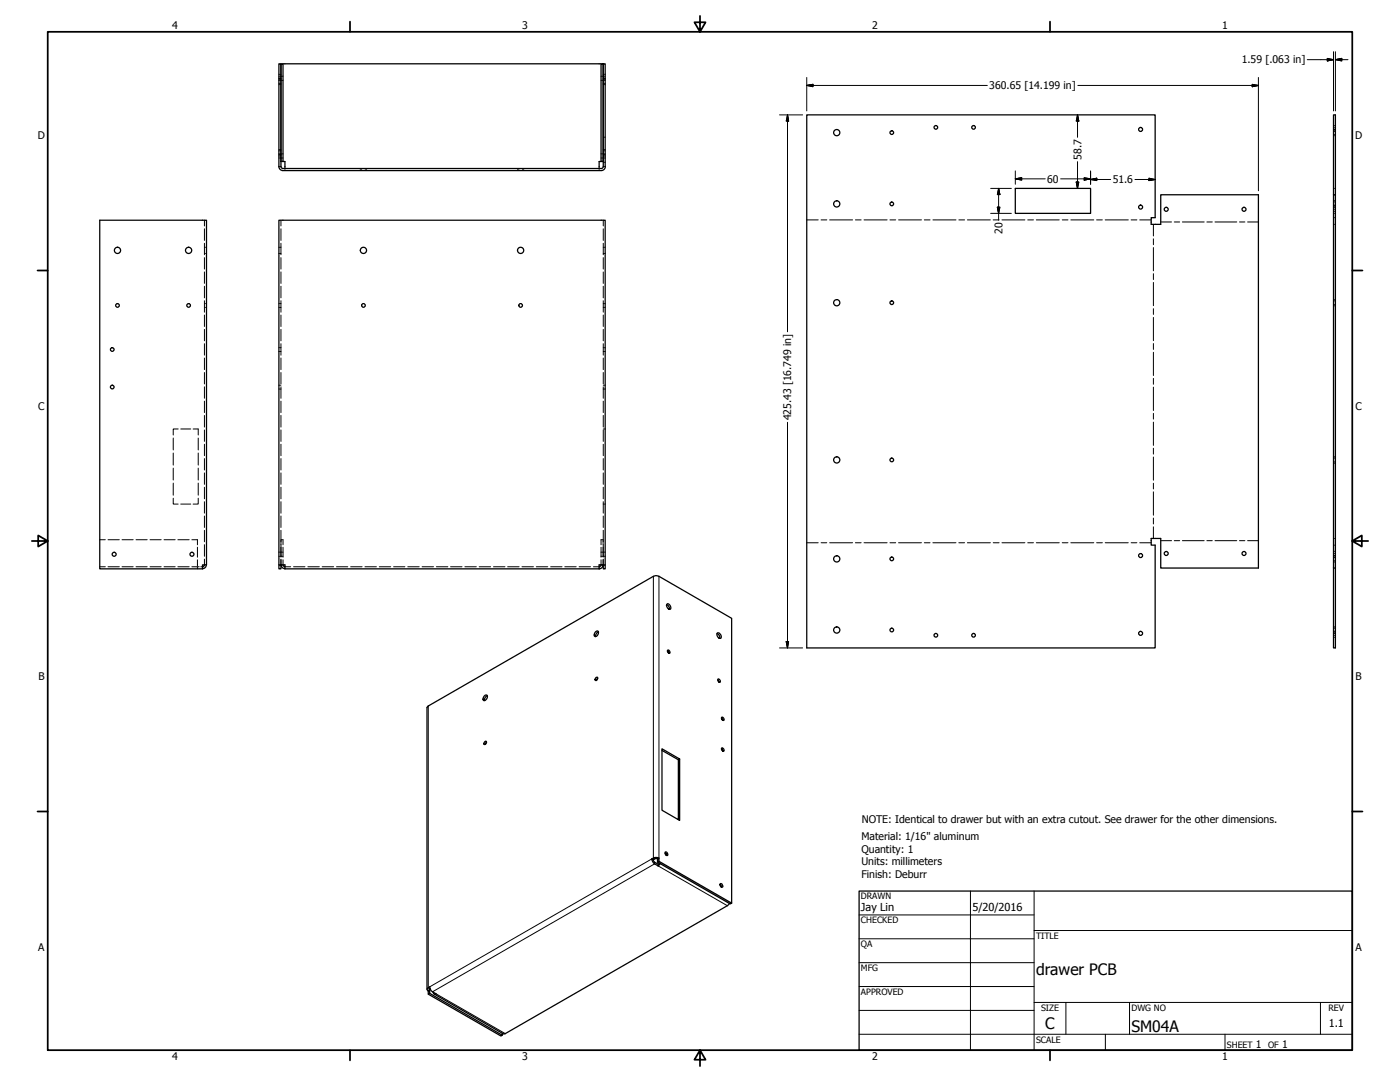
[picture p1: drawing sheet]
<svg xmlns="http://www.w3.org/2000/svg" width="559mm" height="432mm" viewBox="0 0 559 432" stroke-linecap="round" stroke-linejoin="round" font-family="sans-serif">
<!-- layer: Visible (ANSI) -->
<g fill="none" stroke="#000" stroke-width=".51">
<path d="M112.1 25.5h.9v39h-.9zM113 25.5h126.9M239.9 25.5h.8v39h-.8zM322 45.8h139.1v41.1h-1.6v2.6h3.8v-11.8h39v149h-39v-11.8h-3.8v2.7h1.6v41h-139.1zM112.9 67.2h127.4l.5-.7v-41h.8v41.4l-.5 .7-.7 .4-127.5 .1M112.9 67.2l-.5-.2-.3-.5v-41h-.8v41l.5 1.1 1.1 .5M113 64.5h.7v2.7M239.9 64.5h-.8v2.7M405.3 75.2h30v10h-30zM532.3 77.7v-31.9h.7v31.9M39.8 87.9h42.6v137.5h-1.6v1.6h-41zM81.6 225.4l-.2 .6-.6 .2"/>
<path d="M82.4 225.4l-.3 .9-1.3 .6M111.3 225.4v-137.5h130.3v137.5M113 225.4l.2 .6 .6 .2M239.9 225.4l-.2 .6-.6 .2M240.7 225.4l-.4 1.1-1.2 .5M240.8 225.4v1.6h.8v-1.6h-2.5v1.6h-125.4v-1.6h-2.4v1.6h.8l.1-1.6 .6 1.2 1 .3M260.8 230l-89.9 51.7M263 230l29 16.8v113.6M532.3 226.7v-149h.7v149M532.3 226.7v31.9h.7v-31.9M532.3 226.7h.7M237.7 252.2l.7-.4a1.19 1.19 0 0 1 .3 1.5 1.19 1.19 0 0 1-1.5 .5v-.8z"/>
<path d="M238.9 252.1l-.9 .8-.3 1.2M266.1 241.3l.9 .8 .2 1.1M266.3 241a1.46 1.46 0 0 1 1.2 2.1 1.43 1.43 0 0 1-1.2-2.1zM266.4 259.8l.5 .9-.5-1.1a.68 .68 0 0 1 .9 .3 .68 .68 0 0 1-.2 .8h-.2M286.2 252.9l.9 .7 .2 1.2M286.4 252.5a1.49 1.49 0 0 1 1.3 2.3 1.49 1.49 0 0 1-1.3-2.3zM193.3 277.7l1-.3a1.49 1.49 0 0 1-1.3 2.2l-.2-.6zM194.5 277.7l-.9 .7-.2 1.2M237.7 270.6l.6-.3a.71 .71 0 0 1 .1 .9 .71 .71 0 0 1-.8 .3zM238.6 270.6l-.5 .9M286.4 271.3l.6 .9M286.6 271l.9 .7-.2 .7-.7-.7z"/>
<path d="M193.4 296.2l.5-.4a.74 .74 0 0 1 .1 .9 .74 .74 0 0 1-.8 .4zM194.2 296.2l-.5 .9M264.2 299.5l6.6 3.7M288 286.6l.5 .9-.5-1.1a.69 .69 0 0 1 .9 .2 .69 .69 0 0 1-.2 .9h-.2M288 298.9l.5 .8-.5-1.1a.72 .72 0 0 1 .9 .3 .72 .72 0 0 1-.2 .9l-.2-.1M271.3 302.9l-7.1-4.1v24.5l7.1 4.1v-24.5l-.5 .3v23.9M265.6 340l.8 .4v1h-.4l-.6-1 .6 1-.5-.6zM261.3 344.7l1.4 .9M261.3 344.1l1.4 .8M263 343.7l29 16.7-.5 .3-29.1-16.7M287.9 354l-.5-1.2a.78 .78 0 0 1 .9 .3 .78 .78 0 0 1-.1 1l-.3-.1-.6-1 .7 1M290.3 361.4l-88.6 51.1-.8 .1"/>
<path d="M170.9 396.7l29.1 16.7 .5-.3M171.5 396.4l29 16.7v-.7M172.7 395.8l1.4 .8"/>
<circle cx="334" cy="52.9" r="1.24"/>
<circle cx="355.9" cy="52.9" r=".73"/>
<circle cx="373.5" cy="50.8" r=".73"/>
<circle cx="388.6" cy="50.8" r=".73"/>
<circle cx="455.3" cy="51.7" r=".79"/>
<circle cx="46.9" cy="99.9" r="1.24"/>
<circle cx="75.3" cy="99.9" r="1.24"/>
<circle cx="145.1" cy="99.9" r="1.24"/>
<circle cx="207.8" cy="99.9" r="1.24"/>
<circle cx="334" cy="81.4" r="1.24"/>
<circle cx="355.9" cy="81.4" r=".73"/>
<circle cx="455.3" cy="82.6" r=".79"/>
<circle cx="465.5" cy="83.5" r=".79"/>
<circle cx="496.5" cy="83.5" r=".79"/>
<circle cx="44.8" cy="139.5" r=".73"/>
<circle cx="46.9" cy="121.9" r=".73"/>
<circle cx="75.3" cy="121.9" r=".73"/>
<circle cx="145.1" cy="121.9" r=".73"/>
<circle cx="207.8" cy="121.9" r=".73"/>
<circle cx="334" cy="120.8" r="1.24"/>
<circle cx="355.9" cy="120.8" r=".73"/>
<circle cx="44.8" cy="154.5" r=".73"/>
<circle cx="334" cy="183.5" r="1.24"/>
<circle cx="355.9" cy="183.5" r=".73"/>
<circle cx="45.6" cy="221.2" r=".79"/>
<circle cx="76.6" cy="221.2" r=".79"/>
<circle cx="334" cy="223" r="1.24"/>
<circle cx="355.9" cy="223" r=".73"/>
<circle cx="455.3" cy="221.7" r=".79"/>
<circle cx="465.5" cy="220.9" r=".79"/>
<circle cx="496.5" cy="220.9" r=".79"/>
<circle cx="334" cy="251.4" r="1.24"/>
<circle cx="355.9" cy="251.4" r=".73"/>
<circle cx="373.5" cy="253.5" r=".73"/>
<circle cx="388.6" cy="253.5" r=".73"/>
<circle cx="455.3" cy="252.8" r=".79"/>
</g>
<!-- layer: Bend Centerline (ANSI) -->
<g fill="none" stroke="#000" stroke-width=".4">
<path d="M322 87.8h4.6M327.7 87.8h2.3M331.2 87.8h9.1M341.4 87.8h2.3M344.9 87.8h9.2M355.2 87.8h2.3M358.6 87.8h9.2M368.9 87.8h2.3M372.4 87.8h9.2M382.7 87.8h2.3M386.1 87.8h9.2M396.4 87.8h2.4"/>
<path d="M399.9 87.8h9.2M410.2 87.8h2.3M413.6 87.8h9.2M424 87.8h2.3M427.4 87.8h9.2M437.7 87.8h2.3M441.1 87.8h9.2M451.5 87.8h2.3M454.9 87.8h4.6M460.4 89.5v4.7M460.4 95.3v2.4M460.4 98.8v9.3"/>
<path d="M463.3 88.6h4.3M468.7 88.6h2.2M471.9 88.6h8.7M481.7 88.6h2.2M484.9 88.6h8.7M494.7 88.6h2.2M498 88.6h4.3M460.4 109.2v2.4M460.4 112.7v9.3M460.4 123.2v2.3M460.4 126.7v9.3M460.4 137.1v2.3"/>
<path d="M460.4 140.6v9.3M460.4 151v2.4M460.4 154.5v9.3M460.4 165v2.3M460.4 168.5v9.2M460.4 178.9v2.3M460.4 182.4v9.2M460.4 192.8v2.3M460.4 196.3v9.3M322 216.6h4.6M327.7 216.6h2.3M331.2 216.6h9.1"/>
<path d="M341.4 216.6h2.3M344.9 216.6h9.2M355.2 216.6h2.3M358.6 216.6h9.2M368.9 216.6h2.3M372.4 216.6h9.2M382.7 216.6h2.3M386.1 216.6h9.2M396.4 216.6h2.4M399.9 216.6h9.2M410.2 216.6h2.3M413.6 216.6h9.2"/>
<path d="M424 216.6h2.3M427.4 216.6h9.2M437.7 216.6h2.3M441.1 216.6h9.2M451.5 216.6h2.3M454.9 216.6h4.6M460.4 206.8v2.3M460.4 210.2v4.7M463.3 215.8h4.3M468.7 215.8h2.2M471.9 215.8h8.7M481.7 215.8h2.2"/>
<path d="M484.9 215.8h8.7M494.7 215.8h2.2M498 215.8h4.3"/>
</g>
<!-- layer: Hidden (ANSI) -->
<g fill="none" stroke="#000" stroke-width=".4">
<path d="M111.3 31.2h.3M111.3 29.7h.3M111.3 33.3h.3M111.3 31.8h.3M111.3 33.8h.3M111.3 31.3h.3M111.3 32.1h.3M111.3 30.4h.3M111.8 31.2h.3M111.8 29.7h.3M111.8 33.3h.3M111.8 31.8h.3"/>
<path d="M111.8 33.8h.3M111.8 31.3h.3M111.8 32.1h.7M111.8 30.4h.7M112.7 32.1h.3M112.7 30.4h.3M239.9 32.1h.3M239.9 30.4h.3M240.5 32.1h.5M240.5 30.4h.5M240.8 31.2h.2M240.8 29.7h.2"/>
<path d="M240.8 33.3h.2M240.8 31.8h.2M240.8 33.8h.2M240.8 31.3h.2M241.3 31.2h.3M241.3 29.7h.3M241.3 33.3h.3M241.3 31.8h.3M241.3 33.8h.3M241.3 31.3h.3M241.3 32.1h.3M241.3 30.4h.3"/>
<path d="M111.3 59.7h.3M111.8 59.7h.3M240.8 54.7h.2M240.8 59.7h.2M241.3 54.7h.3M241.3 59.7h.3M532.3 50.1h.2M532.3 51.6h.2M532.3 52.2h.2M532.3 53.7h.2M532.3 51.7h.2M532.3 54.2h.2"/>
<path d="M532.3 50.8h.2M532.3 52.5h.2M532.8 50.1h.2M532.8 51.6h.2M532.8 52.2h.2M532.8 53.7h.2M532.8 51.7h.2M532.8 54.2h.2M532.8 50.8h.2M532.8 52.5h.2M111.3 66.5h.3M111.3 62.2h.3"/>
<path d="M111.3 61.7h.3M111.3 60.2h.3M111.3 63.1h.3M111.3 61.4h.3M111.8 66.5h.3M111.8 62.2h.3M111.8 61.7h.3M111.8 60.2h.3M111.8 63.1h.7M111.8 61.4h.7M112.7 63.1h.3M112.7 61.4h.3"/>
<path d="M113.7 67.2v.3M113.7 67.8v.3M143.8 67.2v.3M143.8 67.8v.3M144.3 67.2v.3M144.3 67.8v.3M145.8 67.2v.3M145.8 67.8v.3M146.3 67.2v.3M146.3 67.8v.3M206.6 67.2v.3M206.6 67.8v.3"/>
<path d="M207.1 67.2v.3M207.1 67.8v.3M208.6 67.2v.3M208.6 67.8v.3M209 67.2v.3M209 67.8v.3M239.1 67.2v.3M239.1 67.8v.3M239.9 63.1h.3M239.9 61.4h.3M240.5 63.1h.5M240.5 61.4h.5"/>
<path d="M240.8 64.8h.2M240.8 66.5h.2M240.8 62.2h.2M240.8 61.7h.2M240.8 60.2h.2M241.3 64.8h.3M241.3 66.5h.3M241.3 62.2h.3M241.3 61.7h.3M241.3 60.2h.3M241.3 63.1h.3M241.3 61.4h.3"/>
<path d="M532.3 75.2h.2M532.8 75.2h.2M81.6 98.7h.3M81.6 87.9v2.3M81.6 91.3v4.6M81.6 97.1v4.6M82.2 98.7h.2M111.3 98.7h.3M111.8 98.7h.3M112.1 87.9v2.3M112.1 91.3v4.6M112.1 97.1v4.6"/>
<path d="M240.8 87.9v2.3M240.8 91.3v4.6M240.8 97.1v4.6M240.8 98.7h.2M241.3 98.7h.3M532.3 85.2h.2M532.3 89.5h.2M532.3 86.9h.2M532.3 80.1h.2M532.3 82.6h.2M532.3 80.6h.2M532.3 82.1h.2"/>
<path d="M532.3 81.9h.2M532.3 83.5h.2M532.3 82.7h.2M532.3 84.3h.2M532.8 85.2h.2M532.8 89.5h.2M532.8 86.9h.2M532.8 80.1h.2M532.8 82.6h.2M532.8 80.6h.2M532.8 82.1h.2M532.8 81.9h.2"/>
<path d="M532.8 83.5h.2M532.8 82.7h.2M532.8 84.3h.2M81.6 101.2h.3M81.6 102.8v4.6M81.6 108.5v4.6M81.6 114.2v4.7M82.2 101.2h.2M111.3 101.2h.3M111.8 101.2h.3M112.1 102.8v4.6M112.1 108.5v4.6"/>
<path d="M112.1 114.2v4.7M240.8 102.8v4.6M240.8 108.5v4.6M240.8 114.2v4.7M240.8 101.2h.2M241.3 101.2h.3M532.3 119.6h.2M532.8 119.6h.2M81.6 122.7h.3M81.6 121.2h.3M81.6 120v4.6M81.6 125.7v4.6"/>
<path d="M81.6 131.4v4.6M81.6 137.2v4.5M82.2 122.7h.2M82.2 121.2h.2M111.3 138.7h.3M111.3 122.7h.3M111.3 121.2h.3M111.8 138.7h.3M111.8 122.7h.3M111.8 121.2h.3M112.1 120v4.6M112.1 125.7v4.6"/>
<path d="M112.1 131.4v4.6M112.1 137.2v4.5M240.8 120v4.6M240.8 125.7v4.6M240.8 131.4v4.6M240.8 137.2v4.5M240.8 138.7h.2M240.8 122.7h.2M240.8 121.2h.2M241.3 138.7h.3M241.3 122.7h.3M241.3 121.2h.3"/>
<path d="M532.3 120.1h.2M532.3 121.5h.2M532.3 122h.2M532.8 120.1h.2M532.8 121.5h.2M532.8 122h.2M81.6 142.9v4.6M81.6 148.7v4.5M81.6 154.4v4.5M111.3 140.3h.3M111.3 155.3h.3M111.3 153.7h.3"/>
<path d="M111.8 140.3h.3M111.8 155.3h.3M111.8 153.7h.3M112.1 142.9v4.6M112.1 148.7v4.5M112.1 154.4v4.5M240.8 142.9v4.6M240.8 148.7v4.5M240.8 154.4v4.5M240.8 140.3h.2M240.8 155.3h.2M240.8 153.7h.2"/>
<path d="M241.3 140.3h.3M241.3 155.3h.3M241.3 153.7h.3M69.2 174.8v4.8M71.1 171.2h-1.9v2.4M72.1 171.2h4M77.1 171.2h2v2.4M79.1 174.8v4.8M81.6 160.1v4.6M81.6 165.8v4.6M81.6 171.6v4.5M81.6 177.3v4.6"/>
<path d="M112.1 160.1v4.6M112.1 165.8v4.6M112.1 171.6v4.5M112.1 177.3v4.6M240.8 171.2h.2M240.8 160.1v4.6M240.8 165.8v4.6M240.8 171.6v4.5M240.8 177.3v4.6M241.3 171.2h.3M69.2 198.8v2.4h1.9M69.2 180.8v4.8"/>
<path d="M69.2 186.8v4.8M69.2 192.8v4.8M79.1 198.8v2.4h-2M79.1 180.8v4.8M79.1 186.8v4.8M79.1 192.8v4.8M81.6 183v4.6M81.6 188.7v4.6M81.6 194.4v4.7M112.1 183v4.6M112.1 188.7v4.6M112.1 194.4v4.7"/>
<path d="M240.8 183v4.6M240.8 188.7v4.6M240.8 194.4v4.7M532.3 182.3h.2M532.3 184.8h.2M532.3 182.8h.2M532.3 184.3h.2M532.8 182.3h.2M532.8 184.8h.2M532.8 182.8h.2M532.8 184.3h.2M39.8 215.4h2.2"/>
<path d="M43.1 215.4h4.5M48.7 215.4h4.4M54.3 215.4h4.4M59.9 215.4h4.4M65.5 215.4h4.4M71 215.4h4.5M72.1 201.2h4M76.6 215.4h2.2v2M78.8 218.4v4M81.6 200.2v4.6M81.6 205.9v4.6M81.6 211.6v4.6"/>
<path d="M81.6 217.4v4.6M112.1 200.2v4.6M112.1 205.9v4.6M112.1 211.6v4.6M112.1 217.4v5M112.5 215.4h-.4v2M112.7 215.4h.3v2M113 218.4v4M239.9 218.4v4M240.2 215.4h-.3v2M240.5 215.4h.2v2M240.7 218.4v4"/>
<path d="M240.8 201.2h.2M240.8 200.2v4.6M240.8 205.9v4.6M240.8 211.6v4.6M240.8 217.4v4.6M241.3 201.2h.3M532.3 214.9h.2M532.3 217.6h.2M532.8 214.9h.2M532.8 217.6h.2M39.8 226.2h2.2M43.1 226.2h4.5"/>
<path d="M48.7 226.2h4.4M54.3 226.2h4.4M59.9 226.2h4.4M65.5 226.2h4.4M71 226.2h4.5M76.6 226.2h2.9M78.8 223.4v2.5M78.8 226.4v.6M80.1 226.2h.7M81.6 223.1v2.3M111.3 222h.3M111.3 220.3h.3"/>
<path d="M111.8 222h.7M111.8 220.3h.7M112.1 223.1v2.3M112.7 222h.3M112.7 220.3h.3M113 223.4v2M113.7 226.2h2.3M117.2 226.2h4.5M122.9 226.2h4.5M128.6 226.2h4.6M134.3 226.2h4.5M140 226.2h4.5"/>
<path d="M145.7 226.2h4.5M151.4 226.2h4.6M157.1 226.2h4.5M162.8 226.2h4.5M168.5 226.2h4.5M174.2 226.2h4.6M179.8 226.2h4.6M185.5 226.2h4.6M191.3 226.2h4.5M197 226.2h4.5M202.6 226.2h4.6M208.3 226.2h4.6"/>
<path d="M214.1 226.2h4.5M219.8 226.2h4.5M225.4 226.2h4.6M231.1 226.2h4.6M236.9 226.2h2.2M239.9 223.4v2M239.9 222h.3M239.9 220.3h.3M240.5 222h.5M240.5 220.3h.5M240.7 223.4v2M240.8 223.1v2.3"/>
<path d="M241.3 222h.3M241.3 220.3h.3M532.3 224.3h.2M532.3 221.8h.2M532.3 223.8h.2M532.3 222.3h.2M532.3 222.6h.2M532.3 220.9h.2M532.3 221.7h.2M532.3 220h.2M532.8 224.3h.2M532.8 221.8h.2"/>
<path d="M532.8 223.8h.2M532.8 222.3h.2M532.8 222.6h.2M532.8 220.9h.2M532.8 221.7h.2M532.8 220h.2M532.3 254.3h.2M532.3 252.8h.2M532.3 252.2h.2M532.3 250.7h.2M532.3 252.7h.2M532.3 250.2h.2"/>
<path d="M532.3 253.6h.2M532.3 251.9h.2M532.8 254.3h.2M532.8 252.8h.2M532.8 252.2h.2M532.8 250.7h.2M532.8 252.7h.2M532.8 250.2h.2M532.8 253.6h.2M532.8 251.9h.2"/>
</g>
<!-- layer: Visible Narrow (ANSI) -->
<path d="M260.8 230v112.5l.5 .3M263 230v112.5M170.9 281.7v112.5l.6 .3v.7M260.2 342.8l-88.7 51M261.3 344.1v.6l-88.6 51.1M262.7 345.6l27.6 15.8M174.1 396.6l27.6 15.9" fill="none" stroke="#000" stroke-width=".4"/>
<g fill="none" stroke="#000" stroke-width=".51">
<path d="M260.8 230l.8-.3 1.4 .3M170.9 281.7l-.5 .7v112.4M260.2 342.8l.5 1.3 .6 .6M260.2 342.8l.5 .3M260.7 343.1l.6 1M262.4 342.8l.6-.3v1.2l-.6 .3zM262.4 342.8l-.8-.2-.9 .5M263 342.5l-1.4-.3-1.4 .6M263.1 344.4l-.4 .5v.7l.8-.9M291.1 360.6l-.8 .8M170.9 395.5l-.4-.8 1-.9 .5 1.4 .7 .6M170.9 395.5l.6-.3v1.2l-.6 .3z"/>
<path d="M171.6 394.4l-.3 .4 .2 .4M172.9 395.9l.1 .4a.68 .68 0 0 0 1.1 .3M173.3 396.7l27.6 15.9"/>
</g>
<!-- layer: Border (ANSI) -->
<g fill="none" stroke="#000" stroke-width=".7">
<path d="M19 12.7h520.8v406.4h-520.8zM139.7 8.6v4.1M279.4 6.3v6.4l-2.2-3.8h4.4l-2.2 3.8M419.1 8.6v4.1M15 107.9h4M539.8 107.9h4M12.7 215.9h6.3l-3.8-2.2v4.4l3.8-2.2M539.8 215.9l3.8 2.2v-4.4l-3.8 2.2h6.3M15 323.8h4M539.8 323.8h4M139.7 419.1v4.1M279.4 419.1l2.2 3.8h-4.4l2.2-3.8v6.3"/>
<path d="M419.1 419.1v4.1"/>
</g>
<!-- layer: Title (ANSI) -->
<g fill="none" stroke="#000" stroke-width=".4">
<path d="M387.3 355.6v63.5M412.7 355.6v63.5M342.9 365.1h69.8M342.9 374.6h69.8M412.7 371.3h127.1M342.9 384.2h69.8M342.9 393.7h69.8M342.9 412.7h196.9M342.9 403.2h69.8M412.7 400h127.1M425.4 400v12.7M441.2 412.7v6.4"/>
<path d="M450.8 400v12.7M488.9 412.7v6.4M527 400v12.7"/>
</g>
<path d="M342.9 355.6h196.9v63.5h-196.9z" fill="none" stroke="#000" stroke-width=".51"/>
<!-- layer: Dimension (ANSI) -->
<g fill="none" stroke="#000" stroke-width=".4">
<path d="M322 34.1l2.5-.4v.9zM322 34.1h72.1M322 30.9v13.4M430.2 34.1h72.1M499.8 33.7l2.5 .4-2.5 .5zM502.3 30.9v45.2M521.8 23.8h10.5M529.8 23.3l2.5 .5-2.5 .5zM532.3 20.6v23.7M533 23.8l2.6-.5v1zM533 23.8h5M533 20.6v23.7"/>
<path d="M311.1 45.8h9.3M314.3 45.8l.5 2.5h-1zM314.3 45.8v86.6M430.1 45.8l.5 2.5h-1zM430.1 45.8v9M395.4 75.2h8.3M398.6 75.2l.5 2.5h-1zM398.6 75.2v12.7M405.3 71.4l2.5-.5v1zM405.3 71.4h11.9M405.3 68.2v5.3M423.4 71.4h11.9"/>
<path d="M429.6 72.6h1l-.5 2.6zM430.1 64.5v10.7M432.8 70.9l2.5 .5-2.5 .5zM435.3 71.6l2.5-.5v1zM435.3 68.2v5.3M435.3 71.6h8M453 71.6h8.1M458.6 71.1l2.5 .5-2.5 .5zM395.4 85.2h8.3M398.1 82.7h1l-.5 2.5zM314.3 168.5v90.1M311.1 258.6h9.3"/>
<path d="M313.8 256h1l-.5 2.6z"/>
</g>
<g fill="#000" stroke="#000" stroke-width=".4">
<path d="M322 34.1l2.5-.4zM322 34.1l2.5-.4v.9zM499.8 34.6l2.5-.5zM499.8 33.7l2.5 .4-2.5 .5zM529.8 24.3l2.5-.5zM529.8 23.3l2.5 .5-2.5 .5zM533 23.8l2.6-.5zM533 23.8l2.6-.5v1zM314.3 45.8l.5 2.5zM314.3 45.8l.5 2.5h-1zM430.1 45.8l.5 2.5zM430.1 45.8l.5 2.5h-1z"/>
<path d="M398.6 75.2l.5 2.5zM398.6 75.2l.5 2.5h-1zM405.3 71.4l2.5-.5zM405.3 71.4l2.5-.5v1zM429.6 72.6l.5 2.6zM429.6 72.6h1l-.5 2.6zM432.8 71.9l2.5-.5zM432.8 70.9l2.5 .5-2.5 .5zM435.3 71.6l2.5-.5zM435.3 71.6l2.5-.5v1zM458.6 72.1l2.5-.5zM458.6 71.1l2.5 .5-2.5 .5z"/>
<path d="M398.1 82.7l.5 2.5zM398.1 82.7h1l-.5 2.5zM313.8 256l.5 2.6zM313.8 256h1l-.5 2.6z"/>
</g>
<g font-size="6.3">
<text x="413.5" y="389.1">drawer PCB</text>
<text x="417.2" y="410.6">C</text>
<text x="451.6" y="411.9">SM04A</text>
</g>
<g font-size="4.4">
<text x="343.7" y="363.5">Jay Lin</text>
<text x="388.1" y="363.7">5/20/2016</text>
<text x="530.4" y="409.9">1.1</text>
</g>
<g font-size="4.2">
<text x="68.7" y="11.7">4</text>
<text x="208.4" y="11.7">3</text>
<text x="348.1" y="11.7">2</text>
<text x="487.8" y="11.7">1</text>
<text x="495.6" y="25.3">1.59 [.063 in]</text>
<text x="394.8" y="35.6">360.65 [14.199 in]</text>
<text x="15.1" y="55.5">D</text>
<text x="540.9" y="55.5">D</text>
<text x="431.6" y="63.7" transform="rotate(-90 431.6 63.7)">58.7</text>
<text x="418" y="72.9">60</text>
<text x="444.1" y="73.2">51.6</text>
<text x="400.1" y="93.3" transform="rotate(-90 400.1 93.3)">20</text>
<text x="15.2" y="163.4">C</text>
<text x="315.8" y="167.8" transform="rotate(-90 315.8 167.8)">425.43 [16.749 in]</text>
<text x="541" y="163.4">C</text>
<text x="15.3" y="271.4">B</text>
<text x="541.1" y="271.4">B</text>
<text x="344" y="328.5">NOTE: Identical to drawer but with an extra cutout. See drawer for the other dimensions.</text>
<text x="343.9" y="335.3">Material: 1/16&quot; aluminum</text>
<text x="343.9" y="340.3">Quantity: 1</text>
<text x="343.9" y="345.3">Units: millimeters</text>
<text x="343.9" y="350.3">Finish: Deburr</text>
<text x="15.2" y="379.3">A</text>
<text x="541" y="379.3">A</text>
<text x="501.3" y="418.3">1</text>
<text x="511.8" y="418.3">1</text>
<text x="68.7" y="423.2">4</text>
<text x="208.4" y="423.2">3</text>
<text x="348.1" y="423.2">2</text>
<text x="487.8" y="423.2">1</text>
</g>
<g font-size="3.5">
<text x="343.7" y="358.9">DRAWN</text>
<text x="343.7" y="368.5">CHECKED</text>
<text x="413.5" y="374.6">TITLE</text>
<text x="343.7" y="378">QA</text>
<text x="343.7" y="387.5">MFG</text>
<text x="343.7" y="397.1">APPROVED</text>
<text x="415.5" y="403.4">SIZE</text>
<text x="451.6" y="403.4">DWG NO</text>
<text x="530.3" y="403.4">REV</text>
<text x="413.5" y="416.1">SCALE</text>
<text x="489.7" y="418.3">SHEET</text>
<text x="506.2" y="418.3">OF</text>
</g>
</svg>
